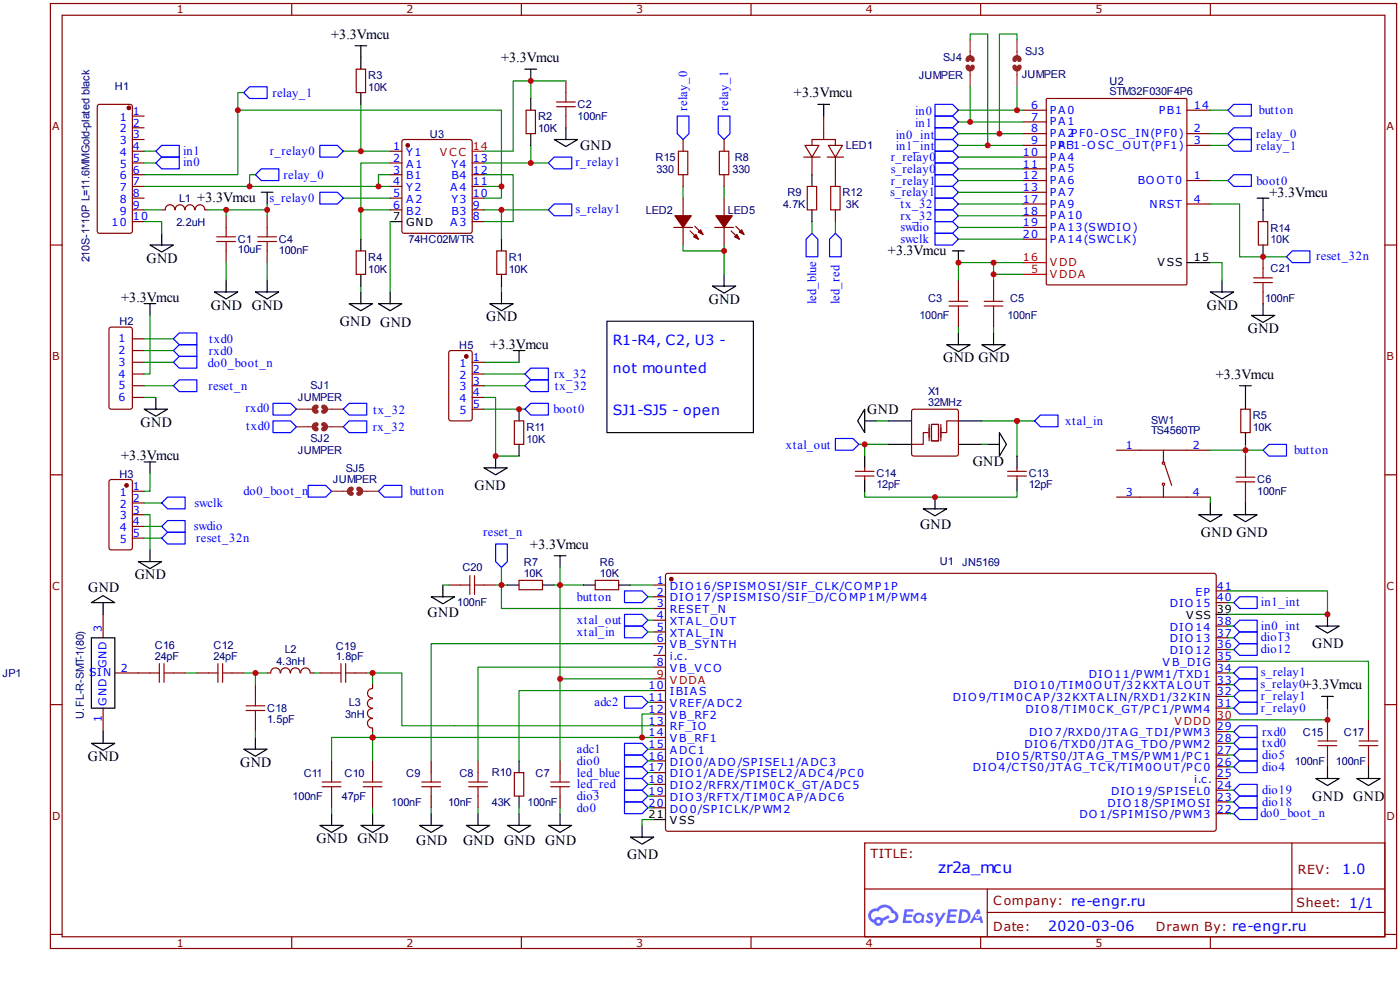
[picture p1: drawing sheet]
<svg xmlns="http://www.w3.org/2000/svg" width="297mm" height="210mm" viewBox="0 0 297 210" stroke-linecap="round" stroke-linejoin="round" font-family="sans-serif">
<g fill="none" stroke="#800" stroke-width=".25">
<path d="M10.7 .7h285.6v200.4h-285.6zM13.2 3.2h280.6v195.4h-280.6zM61.9 .7v2.5M110.6 .7v2.5M159.3 .7v2.5M208.1 .7v2.5M256.8 .7v2.5M10.7 52h2.5M293.8 52h2.5M10.7 100.7h2.5M293.8 100.7h2.5M10.7 149.4h2.5"/>
<path d="M293.8 149.4h2.5M183.4 178.7h110.4v19.9h-110.4zM274.1 178.7v14.7M10.7 198.1h2.5M61.9 198.6v2.5M110.6 198.6v2.5M159.3 198.6v2.5M183.5 188.5h110.2M208.1 198.6v2.5M209.5 193.4h84.2M209.5 188.5v9.9M256.8 198.6v2.5"/>
<path d="M293.8 198.1h2.5"/>
</g>
<g fill="#58f">
<path d="M196.8 193.6l.5-.1 .4 .1 .3 .2-.2 .4a.33 .33 0 0 0-.3-.2 .33 .33 0 0 0-.3 .1v.1a.84 .84 0 0 1 .7 .6 .84 .84 0 0 1-.3 .9h-.7l-.6-.4 .4-.3 .5 .3 .2-.2v-.1a.86 .86 0 0 1-.6-1.4z"/>
<path d="M198.3 193.5h.6l.4 1.3 .8-1.3h.6l-1.8 3h-.6l.7-1.1z"/>
<path d="M191.9 192.8h1.7l.2 .1-.1 .3-1.3 .1-.1 .6h1.1l.2 .2-.3 .3h-1.1l-.1 .8h1.2l.2 .2-.2 .3h-1.8z"/>
<path d="M201.2 192.8h1.6l.2 .1v.3l-1.3 .1-.1 .6h1.1l.2 .2-.3 .3h-1.1l-.1 .8h1.2l.1 .2-.1 .3h-1.9z"/>
<path d="M207.3 192.8h.5l.2 .8-.4 .3a.49 .49 0 0 0-.7 .2 .49 .49 0 0 0 .3 .7 .49 .49 0 0 0 .6-.5l.4-.2 .4 1.6h-.6l-.1-.6h-1.3l-.3 .6h-.6z"/>
<path d="M203.6 192.8l-.4 2.9h1a1.49 1.49 0 0 0 1.7-1.5 1.49 1.49 0 0 0-1.8-1.4zM204.2 193.3a1.01 1.01 0 0 1 1.1 1.1 1.01 1.01 0 0 1-1.4 .8z"/>
<path d="M194 193.9a1.08 1.08 0 0 0 0 1.5 1.08 1.08 0 0 0 1.5 .1l.4 .2 .2-1.6-.4-.2a1.05 1.05 0 0 0-1.7 0zM194.2 194.6a.66 .66 0 0 1 1.3 0 .66 .66 0 0 1-1.3 0z"/>
<path d="M184.6 193a1.54 1.54 0 0 0 .8 2.7 1.01 1.01 0 0 0 1.2 .6 1.01 1.01 0 0 0 .8-1l1.4-.8-.3-.5-1.4 .7a1.03 1.03 0 0 0-1.7 .3 .98 .98 0 0 1-.5-1.4 .98 .98 0 0 1 1.4-.3 1.49 1.49 0 0 1 1.6-.9 1.49 1.49 0 0 1 1.3 1.2 .8 .8 0 0 1 .8 1 .8 .8 0 0 1-1.2 .5 .31 .31 0 0 0-.4 .2 .31 .31 0 0 0 .3 .4 1.4 1.4 0 0 0 1.8-.9 1.4 1.4 0 0 0-.9-1.8 2.21 2.21 0 0 0-3.7-.4l-.7 .1zM186 195.4a.38 .38 0 0 1 .7 0 .38 .38 0 0 1-.7 0z"/>
<circle cx="207.3" cy="194.2" r=".19"/>
</g>
<g fill="none" stroke="#800" stroke-width=".25">
<path d="M217 38.3h5M217 23.4h5M217 25.9h5M217 28.3h5M217 30.8h5M217 33.3h5M217 35.8h5M222 21h29.7v39.3h-29.7zM251.8 38.3h5M251.8 23.4h5M251.8 28.3h5M251.8 30.8h5"/>
<path d="M217 43.3h5M217 40.8h5M217 45.7h5M217 48.2h5M217 50.7h5M251.8 43.3h5M141.3 121.7l.4-.2 116 .1 .3 .4v53.9l-.5 .3h-116l-.3-.5v-53.7z"/>
</g>
<path d="M217 55.7h5M217 58.2h5" fill="none" stroke="#f00" stroke-width=".25"/>
<path d="M251.8 55.7h5" fill="none" stroke="#000" stroke-width=".25"/>
<circle cx="142.4" cy="122.8" r=".37" fill="#800"/>
<g fill="none" stroke="#800" stroke-width=".25">
<path d="M20.8 22.3l.3-.2h6.5l.3 .1 .2 .3v26.5l-.1 .2-.3 .3h-6.6l-.2-.1-.3-.3v-26.5zM138.7 124h2.5M138.7 126.5h2.5M138.7 129h2.5M138.7 131.5h2.5M138.7 134h2.5M138.7 136.5h2.5M138.7 138.9h2.5M258 137.7h2.5M258 135.2h2.5M258 132.7h2.5M258 127.8h2.5"/>
<path d="M258 125.3h2.5M138.7 141.4h2.5M138.7 146.4h2.5M138.7 148.9h2.5M138.7 151.4h2.5M138.7 153.9h2.5M138.7 156.3h2.5M138.7 158.8h2.5M258 157.6h2.5M258 155.1h2.5M258 150.1h2.5M258 147.6h2.5"/>
<path d="M258 145.2h2.5M258 142.7h2.5M258 140.2h2.5M138.7 161.3h2.5M138.7 163.8h2.5M138.7 166.3h2.5M138.7 168.8h2.5M138.7 171.3h2.5M258 172.5h2.5M258 170h2.5M258 167.5h2.5M258 165h2.5"/>
<path d="M258 162.6h2.5M258 160.1h2.5"/>
<circle cx="142.4" cy="122.8" r=".37"/>
</g>
<path d="M138.7 143.9h2.5M258 152.6h2.5" fill="none" stroke="#f00" stroke-width=".25"/>
<path d="M258 130.2h2.5M138.7 173.7h2.5" fill="none" stroke="#000" stroke-width=".25"/>
<circle cx="27.3" cy="22.9" r=".37" fill="#800"/>
<g fill="none" stroke="#800" stroke-width=".25">
<path d="M28.1 24.6h2.5M28.1 27.1h2.5M28.1 29.6h2.5M28.1 32.1h2.5M28.1 34.6h2.5M28.1 37h2.5M28.1 39.5h2.5M85.4 29.7l.4-.1h13.9l.4 .2 .1 19.2-.2 .4-14.2 .1-.5-.3v-19.1zM28.1 42h2.5M28.1 44.5h2.5M28.1 47h2.5M37.1 44.5a.99 .99 0 0 0-1-1.1 .99 .99 0 0 0-1 1.1h-.8"/>
<path d="M37.2 44.5a.99 .99 0 0 1 1-1.1 .99 .99 0 0 1 1 1.1M39.3 44.5a.99 .99 0 0 1 1-1.1 .99 .99 0 0 1 1 1.1M41.4 44.5a.99 .99 0 0 1 1-1.1 .99 .99 0 0 1 1 1.1M43.5 44.5h.7M48 45.7v2.5M48 53.2v2.5M56.7 45.7v2.5M56.7 53.2v2.5"/>
<circle cx="27.3" cy="22.9" r=".37"/>
</g>
<path d="M31.8 52h5l-2.5 1.4zM34.3 49.5v2.5M48 59.4v2.5M55.4 40.8h2.5M56.7 40.8v2.5M56.7 59.4v2.5M45.5 61.9h5l-2.5 1.5zM54.2 61.9h5l-2.5 1.5z" fill="none" stroke="#000" stroke-width=".25"/>
<path d="M30.6 47h3.7v2.5M30.6 44.5h3.7M44.2 44.5h3.8v1.2M48 44.5h8.7v1.2M48 55.7v3.7M56.7 55.7v3.7" fill="none" stroke="#080" stroke-width=".25"/>
<path d="M46 51.2h4M46 50.2h4M48 48.2v2M48 51.2v2M54.7 51.2h4M54.7 50.2h4M56.7 48.2v2M56.7 51.2v2" fill="none" stroke="#a00000" stroke-width=".25"/>
<circle cx="86.5" cy="30.8" r=".37" fill="#800"/>
<g fill="none" stroke="#800" stroke-width=".25">
<path d="M120.1 17.2v2.4M82.8 32.1h2.5M82.8 34.6h2.5M82.8 37h2.5M82.8 39.5h2.5M100.2 34.6h2.5M100.2 37h2.5M100.2 39.5h2.5M120.1 24.6v2.5M170.5 33.3h3.5M170.8 30.8h2.9l-1.4 2.5zM172.3 30.8v-1.2h4.9v1.2"/>
<path d="M172.3 33.3v3.7M174.7 24.6v5M175.5 33.3h3.5M175.7 30.8h3l-1.5 2.5zM177.2 33.3v3.7M82.8 42h2.5M82.8 44.5h2.5M100.2 42h2.5M100.2 44.5h2.5M100.2 47h2.5M203.3 59.4v2.5M210.8 59.4v2.5"/>
<path d="M203.3 66.9v2.5M210.8 66.9v2.5M181.5 99.9h3.9M183.4 99.2v.7M213.8 99.9h3.9M215.8 99.2v.7M236.9 95.5h19.9M246.8 95.5v2.4M247.1 98.4l1.5 4.5M264.2 96.7v2.5M181.5 100.9h3.9M183.4 100.9v.8"/>
<path d="M213.8 100.9h3.9M215.8 100.9v.8M236.9 105.4h19.9M246.8 102.9v2.5M264.2 104.2v2.4M21.9 130.2v5M21.9 150.1v5M24.4 142.7h4.9M54.2 145.2v2.4M54.2 152.6v2.5M67.9 142.7h2.4M75.3 142.7h2.5"/>
<path d="M281.6 152.6v2.5M290.3 152.6v2.5M70.3 161.3v2.5M70.3 168.8v2.5M79 161.3v2.5M79 168.8v2.5M91.5 161.3v2.5M91.5 168.8v2.5M118.8 161.3v2.5M118.8 168.8v2.5M281.6 160.1v2.5M290.3 160.1v2.5"/>
<circle cx="86.5" cy="30.8" r=".37"/>
<circle cx="246.8" cy="98.2" r=".25"/>
<circle cx="246.8" cy="102.7" r=".25"/>
</g>
<g fill="none" stroke="#000" stroke-width=".25">
<path d="M75.3 9.7h2.5M76.6 9.7v2.5M111.4 14.7h2.4M112.6 14.7v2.5M117.6 29.6h4.9l-2.4 1.5zM120.1 27.1v2.5M82.8 47h2.5M202.1 53.2h2.5M203.3 53.2v2.5M259.3 59.4v2.5M74.1 64.4h4.9l-2.4 1.5zM76.6 61.9v2.5"/>
<path d="M80.3 64.4h5l-2.5 1.5zM82.8 61.9v2.5M103.9 64.4h5l-2.5 1.5zM106.4 61.9v2.5M200.8 73.1h5l-2.5 1.5zM203.3 70.6v2.5M208.3 73.1h5l-2.5 1.5zM210.8 70.6v2.5M256.8 61.9h4.9l-2.4 1.5zM183.4 96.7v2.5M215.8 96.7v2.5M263 81.8h2.5"/>
<path d="M264.2 81.8v2.5M117.6 117.8h2.5M118.8 117.8v2.5M183.4 101.7v2.5M195.9 107.9h4.9l-2.4 1.5zM198.4 105.4v2.5M215.8 101.7v2.5M254.3 109.1h5l-2.5 1.5zM256.8 106.6v2.5M261.7 109.1h5l-2.5 1.5zM264.2 106.6v2.5M19.4 135.2h5v14.9h-5z"/>
<path d="M19.4 127.8l2.5-1.5 2.5 1.5zM21.9 127.8v2.4M279.1 132.7h5l-2.5 1.5zM281.6 130.2v2.5M19.4 157.6h5l-2.5 1.5zM21.9 155.1v2.5M51.7 158.8h5l-2.5 1.5zM54.2 156.3v2.5M280.4 147.6h2.5M281.6 147.6v2.5M67.9 175h4.9l-2.5 1.5zM70.3 172.5v2.5"/>
<path d="M76.6 175h4.9l-2.5 1.5zM79 172.5v2.5M89 175h5l-2.5 1.5zM91.5 172.5v2.5M98.9 175h5l-2.5 1.5zM101.4 172.5v2.5M107.6 175h5l-2.5 1.5zM110.1 172.5v2.5M116.3 175h5l-2.5 1.5zM118.8 172.5v2.5M133.7 177.5h5l-2.5 1.5zM136.2 175v2.5"/>
<path d="M279.1 165h5l-2.5 1.5zM281.6 162.6v2.4M287.8 165h5l-2.5 1.5zM290.3 162.6v2.4"/>
</g>
<path d="M100.2 32.1h2.5" fill="none" stroke="#f00" stroke-width=".25"/>
<g fill="none" stroke="#080" stroke-width=".25">
<path d="M51.7 19.6h-1.2v3.8M112.6 17.2v3.7M120.1 17.2h-11.2v14.9h-6.2M205.8 8.5v-1.3h3.7v23.6M205.8 18.4v7.5M215.8 8.5v-1.3h-3.8v21.1M215.8 18.4v5M30.6 37h19.9v-13.6h55.9v16.1M30.6 32.1h2.5M30.6 39.5h49.7M30.6 34.6h2.5M54.2 37h-1.3v2.5"/>
<path d="M72.8 32.1h10M76.6 22.1v10M82.8 34.6h-6.2v9.9h6.2M82.8 37h-2.5v2.5h2.5M102.7 37h6.2v10h-6.2M102.7 39.5h3.7v2.5h-3.7M102.7 34.6h13.6M112.6 30.8v3.8M203.3 23.4h13.7M203.3 25.9h13.7M203.3 28.3h13.7M203.3 30.8h13.7"/>
<path d="M203.3 33.3h13.7M203.3 35.8h13.7M203.3 38.3h13.7M256.8 28.3h3.7M256.8 30.8h3.7M56.7 43.3v1.2M72.8 42h10M76.6 44.5v6.2M82.8 47v14.9M102.7 44.5h13.6M106.4 44.5v6.2M203.3 40.8h13.7"/>
<path d="M210.8 55.7v2.5M217 58.2h-6.2v1.2M217 55.7h-13.7v3.7M256.8 55.7h2.5v3.7M76.6 60.7v1.2M106.4 60.7v1.2M203.3 69.4v1.2M210.8 69.4v1.2M182.2 94.2h1.2M188.4 94.2h-5v2.5M219.5 89.2h-3.7v7.5M256.8 95.5h7.4v1.2"/>
<path d="M264.2 94.2v1.3h3.8M183.4 104.2v1.2h32.4v-1.2M256.8 105.4v1.2M117.6 124h6.2M133.7 124h5M137.5 126.5h1.2M137.5 131.5h1.2M137.5 134h1.2M138.7 136.5h-47.2v24.8M260.5 125.3h21.1v4.9h-21.1M260.5 127.8h1.2M260.5 132.7h1.2"/>
<path d="M260.5 135.2h1.2M260.5 137.7h1.2M51.7 142.7h2.5v2.5M54.2 155.1v1.2M66.6 142.7h1.3M77.8 142.7h1.2v2.5M79 142.7h6.3v11.2h53.4M79 155.1v1.2h57.2M137.5 158.8h1.2M137.5 148.9h1.2M138.7 146.4h-28.6v14.9M138.7 143.9h-19.9v17.4"/>
<path d="M138.7 151.4h-2.5v4.9h2.5M138.7 141.4h-37.3v19.9M260.5 140.2h29.8v12.4M260.5 150.1h1.2M260.5 145.2h1.2M260.5 147.6h1.2M260.5 142.7h1.2M260.5 155.1h1.2M260.5 157.6h1.2M281.6 150.1v2.5h-21.1M70.3 161.3v-5h8.7v5M70.3 171.3v1.2"/>
<path d="M79 171.3v1.2M91.5 171.3v1.2M101.4 171.3v1.2M118.8 171.3v1.2M137.5 171.3h1.2M137.5 168.8h1.2M137.5 166.3h1.2M137.5 163.8h1.2M137.5 161.3h1.2M138.7 173.7h-2.5v1.3M260.5 160.1h1.2M260.5 162.6h1.2"/>
<path d="M260.5 167.5h1.2M260.5 170h1.2M260.5 172.5h1.2"/>
</g>
<g fill="none" stroke="#00f" stroke-width=".25">
<path d="M51.7 19.6l1.2-1.2h3.8v2.5h-3.8zM33.1 34.6l1.2-1.3h3.7v2.5h-3.7zM33.1 32.1l1.2-1.3h3.7v2.5h-3.7zM54.2 37l1.2-1.2h3.8v2.5h-3.8zM67.9 30.8h3.7l1.2 1.3-1.2 1.2h-3.7zM116.3 34.6l1.3-1.3h3.7v2.5h-3.7zM198.4 22.1h3.7l1.2 1.3-1.2 1.2h-3.7zM198.4 24.6h3.7l1.2 1.3-1.2 1.2h-3.7zM198.4 29.6h3.7l1.2 1.2-1.2 1.3h-3.7zM198.4 27.1h3.7l1.2 1.2-1.2 1.3h-3.7zM198.4 32.1h3.7l1.2 1.2-1.2 1.3h-3.7zM198.4 34.6h3.7l1.2 1.2-1.2 1.2h-3.7z"/>
<path d="M198.4 37h3.7l1.2 1.3-1.2 1.2h-3.7zM198.4 39.5h3.7l1.2 1.3-1.2 1.2h-3.7zM260.5 30.8l1.2-1.2h3.8v2.5h-3.8zM260.5 28.3l1.2-1.2h3.8v2.5h-3.8zM67.9 40.8h3.7l1.2 1.2-1.2 1.3h-3.7zM116.3 44.5l1.3-1.2h3.7v2.4h-3.7zM177.2 93h3.8l1.2 1.2-1.2 1.3h-3.8zM219.5 89.2l1.2-1.2h3.8v2.5h-3.8zM268 95.5l1.2-1.3h3.7v2.5h-3.7zM105.1 115.3h2.5v3.8l-1.2 1.2-1.3-1.2zM132.5 125.3h3.7l1.3 1.2-1.3 1.3h-3.7zM132.5 130.2h3.7l1.3 1.3-1.3 1.2h-3.7z"/>
<path d="M132.5 132.7h3.7l1.3 1.3-1.3 1.2h-3.7zM261.7 127.8l1.3-1.3h3.7v2.5h-3.7zM261.7 132.7l1.3-1.2h3.7v2.5h-3.7zM261.7 137.7l1.3-1.2h3.7v2.4h-3.7zM261.7 135.2l1.3-1.2h3.7v2.5h-3.7zM132.5 157.6h3.7l1.3 1.2-1.3 1.3h-3.7zM132.5 147.6h3.7l1.3 1.3-1.3 1.2h-3.7zM261.7 150.1l1.3-1.2h3.7v2.5h-3.7zM261.7 145.2l1.3-1.3h3.7v2.5h-3.7zM261.7 142.7l1.3-1.3h3.7v2.5h-3.7zM261.7 157.6l1.3-1.3h3.7v2.5h-3.7zM261.7 155.1l1.3-1.2h3.7v2.4h-3.7z"/>
<path d="M263 146.4h3.7v2.5h-3.7l-1.3-1.3zM132.5 165h3.7l1.3 1.3-1.3 1.2h-3.7zM132.5 162.6h3.7l1.3 1.2-1.3 1.2h-3.7zM132.5 160.1h3.7l1.3 1.2-1.3 1.3h-3.7zM132.5 167.5h3.7l1.3 1.3-1.3 1.2h-3.7zM132.5 170h3.7l1.3 1.3-1.3 1.2h-3.7zM261.7 172.5l1.3-1.2h3.7v2.4h-3.7zM261.7 170l1.3-1.2h3.7v2.5h-3.7zM261.7 167.5l1.3-1.2h3.7v2.5h-3.7zM261.7 162.6l1.3-1.3h3.7v2.5h-3.7zM261.7 160.1l1.3-1.3h3.7v2.5h-3.7z"/>
</g>
<g fill="none" stroke="#a00000" stroke-width=".25">
<path d="M120.1 19.6v2M118.1 22.6h3.9M118.1 21.6h3.9M120.1 22.6v2M201.3 64.9h4M201.3 63.9h4M203.3 61.9v2M203.3 64.9v2M208.8 64.9h4M208.8 63.9h4M210.8 61.9v2M210.8 64.9v2"/>
<path d="M264.2 99.2v2M262.2 102.2h4M262.2 101.2h4M264.2 102.2v2M52.2 149.6h4M52.2 150.6h4M54.2 147.6v2M54.2 150.6v2M70.3 142.7h2M72.3 140.7v4M73.3 142.7h2M73.3 140.7v4"/>
<path d="M279.6 158.1h4M279.6 157.1h4M281.6 155.1v2M281.6 158.1v2M288.3 158.1h4M288.3 157.1h4M290.3 155.1v2M290.3 158.1v2M68.4 166.8h3.9M68.4 165.8h3.9M70.3 163.8v2M70.3 166.8v2"/>
<path d="M77.1 166.8h3.9M77.1 165.8h3.9M79 163.8v2M79 166.8v2M89.5 166.8h4M89.5 165.8h4M91.5 163.8v2M91.5 166.8v2M116.8 166.8h4M116.8 165.8h4M118.8 163.8v2M118.8 166.8v2"/>
</g>
<path d="M205.3 12.7a.5 .5 0 0 1 .5-.5 .5 .5 0 0 1 .5 .5M205.3 14.2a.5 .5 0 0 0 .5 .5 .5 .5 0 0 0 .5-.5M215.3 12.7a.5 .5 0 0 1 .5-.5 .5 .5 0 0 1 .5 .5M215.3 14.2a.5 .5 0 0 0 .5 .5 .5 .5 0 0 0 .5-.5" fill="none" stroke="#8d2323" stroke-width=".99"/>
<path d="M205.8 8.5v3.4M205.8 14.9v3.5M215.8 8.5v3.4M215.8 14.9v3.5" fill="none" stroke="#8d2323" stroke-width=".25"/>
<path d="M147.2 50.2l.4-.5 .5 1z" fill="#800"/>
<path d="M147.2 50.2l.4-.5 .5 1z" fill="none" stroke="#800" stroke-width=".25"/>
<path d="M148.1 49.2l.5-.5 .5 1z" fill="#800"/>
<path d="M142.9 48.2h4M144.9 42v3.7M144.9 48.2v3.8M146.4 49l1.7 1.7M147.4 48l1.7 1.7M148.1 49.2l.5-.5 .5 1z" fill="none" stroke="#800" stroke-width=".25"/>
<path d="M143.2 45.7h3.5l-1.8 2.5z" fill="#800"/>
<path d="M143.2 45.7h3.5l-1.8 2.5z" fill="none" stroke="#800" stroke-width=".25"/>
<path d="M155.9 50.2l.4-.5 .5 1z" fill="#800"/>
<path d="M155.9 50.2l.4-.5 .5 1z" fill="none" stroke="#800" stroke-width=".25"/>
<path d="M156.8 49.2l.5-.5 .5 1z" fill="#800"/>
<path d="M151.6 48.2h4M153.6 42v3.7M153.6 48.2v3.8M155.1 49l1.7 1.7M156.1 48l1.7 1.7M156.8 49.2l.5-.5 .5 1z" fill="none" stroke="#800" stroke-width=".25"/>
<path d="M151.9 45.7h3.5l-1.8 2.5z" fill="#800"/>
<g fill="none" stroke="#800" stroke-width=".25">
<path d="M151.9 45.7h3.5l-1.8 2.5zM268 54.4v2.5M23.3 69.5l.3-.1h4h.3l.2 .4v16.5l-.1 .2-.3 .2-4.1 .1-.3-.1-.2-.3v-16.6zM28.1 71.8h2.5M28.1 74.3h2.5M28.1 76.8h2.5M28.1 79.3h2.5M268 61.9v2.5M28.1 81.8h2.5M28.1 84.3h2.5M28.1 114.1h2.5M28.1 111.6h2.5"/>
<path d="M28.1 109.1h2.5M28.1 106.6h2.5M28.1 104.2h2.5M95.2 124h2.5M102.7 124h2.4"/>
</g>
<g fill="none" stroke="#000" stroke-width=".25">
<path d="M173.5 22.1h2.5M174.7 22.1v2.5M153.6 58.2v2.5M266.7 42h2.5M268 42v2.5M30.6 64.4h2.5M31.8 64.4v2.5M151.1 60.7h5l-2.5 1.4zM265.5 66.9h4.9l-2.4 1.5zM268 64.4v2.5M30.6 86.8h4.9l-2.4 1.4zM33.1 84.3v2.5"/>
<path d="M91.5 126.5h4.9l-2.4 1.5zM94 124v2.5"/>
</g>
<g fill="none" stroke="#080" stroke-width=".25">
<path d="M144.9 39.5v2.5M153.6 39.5v2.5M144.9 52v1.2h8.7v5M153.6 52v1.2M172.3 47v2.5M177.2 47v2.5M203.3 43.3h13.7M203.3 45.7h13.7M203.3 48.2h13.7M203.3 50.7h13.7M256.8 43.3h6.2v11.1h9.9M30.6 76.8h6.2"/>
<path d="M31.8 66.9v12.4h-1.2M30.6 81.8h6.2M30.6 84.3h2.5M94 124h1.2M105.1 124h2.5M106.4 120.3v8.7h32.3"/>
</g>
<g fill="none" stroke="#00f" stroke-width=".25">
<path d="M143.7 24.6h2.5v3.7l-1.3 1.3-1.2-1.3zM152.4 24.6h2.5v3.7l-1.3 1.3-1.2-1.3zM172.3 49.5l1.2 1.2v3.7h-2.5v-3.7zM177.2 49.5l1.3 1.2v3.7h-2.5v-3.7zM198.4 42h3.7l1.2 1.3-1.2 1.2h-3.7zM198.4 44.5h3.7l1.2 1.2-1.2 1.3h-3.7zM198.4 47h3.7l1.2 1.2-1.2 1.3h-3.7zM198.4 49.5h3.7l1.2 1.2-1.2 1.3h-3.7zM272.9 54.4l1.3-1.2h3.7v2.5h-3.7zM36.8 74.3l1.2-1.2h3.8v2.5h-3.8zM36.8 71.8l1.2-1.2h3.8v2.5h-3.8zM36.8 76.8l1.2-1.2h3.8v2.5h-3.8z"/>
<path d="M111.4 79.3l1.2-1.2h3.7v2.4h-3.7zM36.8 81.8l1.2-1.3h3.8v2.5h-3.8zM111.4 81.8l1.2-1.3h3.7v2.5h-3.7zM34.3 111.6l1.2-1.2h3.8v2.4h-3.8zM34.3 114.1l1.2-1.3h3.8v2.5h-3.8zM35.5 105.4h3.8v2.5h-3.8l-1.2-1.3z"/>
</g>
<path d="M266 58.9h3.9M266 59.9h3.9M268 56.9v2M268 59.9v2M97.7 124h2M99.7 122v4M100.7 122v4M100.7 124h2" fill="none" stroke="#a00000" stroke-width=".25"/>
<circle cx="26.8" cy="102.9" r=".37" fill="#800"/>
<g fill="none" stroke="#800" stroke-width=".25">
<path d="M100.2 79.3h2.5M100.2 76.8h2.5M100.2 86.8h2.5M100.2 84.3h2.5M100.2 81.8h2.5M23.3 101.8l.3-.1h4h.3l.2 .4v14l-.1 .3-.3 .2h-4.1l-.3-.1-.2-.3v-14z"/>
<circle cx="26.8" cy="102.9" r=".37"/>
</g>
<path d="M108.9 74.3h2.5M110.1 74.3v2.5M30.6 97.9h2.5M31.8 97.9v2.5M102.7 99.2h4.9l-2.5 1.5zM105.1 96.7v2.5" fill="none" stroke="#000" stroke-width=".25"/>
<path d="M256.8 38.3h3.7M102.7 76.8h7.4M102.7 79.3h8.7M102.7 84.3h2.4v12.4h5M102.7 81.8h8.7M30.6 106.6h3.7M30.6 111.6h3.7M30.6 114.1h3.7M31.8 100.4v3.8h-1.2" fill="none" stroke="#080" stroke-width=".25"/>
<path d="M260.5 38.3l1.2-1.3h3.8v2.5h-3.8z" fill="none" stroke="#00f" stroke-width=".25"/>
<circle cx="98.9" cy="75.6" r=".37" fill="#800"/>
<g fill="none" stroke="#800" stroke-width=".25">
<path d="M75.6 14.7h2v4.9h-2zM111.6 23.4h2v4.9h-2zM144.9 29.6v2.5M144.9 37v2.5M153.6 29.6v2.5M153.6 37v2.5M171.3 39.5h2v5h-2zM177.2 37v2.5M75.6 53.2h2v5h-2zM105.4 53.2h2v5h-2zM177.2 44.5v2.5M267 47h2v5h-2z"/>
<path d="M95.3 74.5l.4-.2h4l.3 .1 .2 .3v14l-.1 .3-.3 .2h-4.1h-.3l-.2-.4v-14zM109.1 89.2h2v5h-2zM193.5 86.9l.4-.1h8.9l.4 .1 .1 .3v9l-.1 .3-.4 .2h-8.9l-.4-.2-.1-.3v-9zM263.2 86.8h2v4.9h-2zM110.1 123h5v2h-5zM126.3 123h4.9v2h-4.9zM29.3 142.7h2.5M36.8 142.7h2.5M41.8 142.7h2.4M49.2 142.7h2.5M59.4 142.7a.99 .99 0 0 0-1-1.1 .99 .99 0 0 0-1 1.1h-.7M59.6 142.7a.99 .99 0 0 1 .9-1.1 .99 .99 0 0 1 1 1.1"/>
<path d="M61.7 142.7a.99 .99 0 0 1 1-1.1 .99 .99 0 0 1 .9 1.1M63.8 142.7a.99 .99 0 0 1 1-1.1 .99 .99 0 0 1 1 1.1M65.9 142.7h.7M79 150.2a.99 .99 0 0 0-1 1 .99 .99 0 0 0 1 1M79 148.1a.99 .99 0 0 0-1 1 .99 .99 0 0 0 1 1M79 152.4a.99 .99 0 0 0-1 .9 .99 .99 0 0 0 1 1v.8M79 146a.99 .99 0 0 0-1 1 .99 .99 0 0 0 1 1M79 145.2v.7M101.4 161.3v2.5M101.4 168.8v2.5M109.1 163.8h2v5h-2z"/>
<circle cx="98.9" cy="75.6" r=".37"/>
</g>
<path d="M256.8 23.4h3.7M30.6 71.8h6.2M30.6 74.3h6.2M102.7 86.8h8.7M185.9 89.2h2.5M208.3 89.2h7.5M208.3 94.2h1.2M30.6 109.1h1.2v7.5M118.8 120.3v23.6M39.3 142.7h2.5M54.2 142.7h2.5M110.1 171.3v1.2" fill="none" stroke="#080" stroke-width=".25"/>
<path d="M260.5 23.4l1.2-1.3h3.8v2.5h-3.8zM57.9 89.2h3.7l1.3 1.3-1.3 1.2h-3.7zM57.9 85.5h3.7l1.3 1.3-1.3 1.2h-3.7zM72.8 90.5l1.3-1.3h3.7v2.5h-3.7zM72.8 86.8l1.3-1.3h3.7v2.5h-3.7zM111.4 86.8l1.2-1.3h3.7v2.5h-3.7zM65.4 102.9h3.7l1.2 1.3-1.2 1.2h-3.7zM80.3 104.2l1.2-1.3h3.8v2.5h-3.8z" fill="none" stroke="#00f" stroke-width=".25"/>
<path d="M67.1 86.3a.5 .5 0 0 0-.5 .5 .5 .5 0 0 0 .5 .4M67.1 90a.5 .5 0 0 0-.5 .5 .5 .5 0 0 0 .5 .5M68.6 86.3a.5 .5 0 0 1 .5 .5 .5 .5 0 0 1-.5 .4M68.6 90a.5 .5 0 0 1 .5 .5 .5 .5 0 0 1-.5 .5M74.6 103.7a.5 .5 0 0 0-.5 .5 .5 .5 0 0 0 .5 .4M76.1 103.7a.5 .5 0 0 1 .5 .5 .5 .5 0 0 1-.5 .4" fill="none" stroke="#8d2323" stroke-width=".99"/>
<path d="M62.9 86.8h3.5M62.9 90.5h3.5M69.4 86.8h3.4M69.4 90.5h3.4M70.3 104.2h3.5M76.8 104.2h3.5" fill="none" stroke="#8d2323" stroke-width=".25"/>
<g fill="none" stroke="#000" stroke-width=".25">
<path d="M76.6 12.2v2.5M76.6 19.6v2.5M112.6 20.9v2.5M112.6 28.3v2.5M172.3 37v2.5M76.6 50.7v2.5M76.6 58.2v2.5M106.4 50.7v2.5M106.4 58.2v2.5M172.3 44.5v2.5M268 44.5v2.5M268 52v2.4"/>
<path d="M128.8 68.1h31v23.6h-31zM110.1 86.8v2.4M110.1 94.2v2.5M183.4 86.8v4.9l-1.4-2.5zM183.4 89.2h2.5M188.4 94.2h5M188.4 89.2h5M203.3 94.2h5M203.3 89.2h5M209.5 94.2h2.5M212 91.7l1.5 2.5-1.5 2.5zM264.2 84.3v2.5"/>
<path d="M264.2 91.7v2.5M29.3 119.1h5l-2.5 1.5zM31.8 116.6v2.5M107.6 124h2.5M115.1 124h2.5M123.8 124h2.5M131.2 124h2.5M110.1 161.3v2.5M110.1 168.8v2.5"/>
</g>
<g fill="none" stroke="#a00000" stroke-width=".25">
<path d="M143.9 32.1h2v4.9h-2zM152.6 32.1h2v4.9h-2zM176.2 39.5h2v5h-2zM31.8 142.7h2M33.8 140.7v4M34.8 142.7h2M34.8 140.7v4M44.2 142.7h2M46.2 140.7v4M47.2 140.7v4M47.2 142.7h2M99.4 165.8h4"/>
<path d="M99.4 166.8h4M101.4 163.8v2M101.4 166.8v2"/>
</g>
<path d="M196.9 91.7h-1v2.5h-2.5M197.1 90v3.5M197.6 90h1.5v3.5h-1.5zM199.6 90v3.5M203.3 89.2h-2.5v2.5h-1.2" fill="none" stroke="#801" stroke-width=".25"/>
<g fill="#c00">
<circle cx="80.3" cy="39.5" r=".62"/>
<circle cx="106.4" cy="39.5" r=".62"/>
<circle cx="112.6" cy="17.2" r=".62"/>
<circle cx="106.4" cy="44.5" r=".62"/>
<circle cx="76.6" cy="44.5" r=".62"/>
<circle cx="112.6" cy="34.6" r=".62"/>
<circle cx="76.6" cy="32.1" r=".62"/>
<circle cx="56.7" cy="44.5" r=".62"/>
<circle cx="48" cy="44.5" r=".62"/>
<circle cx="215.8" cy="23.4" r=".62"/>
<circle cx="205.8" cy="25.9" r=".62"/>
<circle cx="209.5" cy="30.8" r=".62"/>
<circle cx="212" cy="28.3" r=".62"/>
<circle cx="52.9" cy="39.5" r=".62"/>
<circle cx="50.5" cy="23.4" r=".62"/>
<circle cx="210.8" cy="58.2" r=".62"/>
<circle cx="210.8" cy="55.7" r=".62"/>
<circle cx="264.2" cy="95.5" r=".62"/>
<circle cx="136.2" cy="156.3" r=".62"/>
<circle cx="183.4" cy="94.2" r=".62"/>
<circle cx="215.8" cy="89.2" r=".62"/>
<circle cx="203.3" cy="55.7" r=".62"/>
<circle cx="79" cy="156.3" r=".62"/>
<circle cx="79" cy="142.7" r=".62"/>
<circle cx="281.6" cy="152.6" r=".62"/>
<circle cx="281.6" cy="130.2" r=".62"/>
<circle cx="106.4" cy="124" r=".62"/>
<circle cx="153.6" cy="53.2" r=".62"/>
<circle cx="105.1" cy="96.7" r=".62"/>
<circle cx="110.1" cy="86.8" r=".62"/>
<circle cx="118.8" cy="143.9" r=".62"/>
<circle cx="118.8" cy="124" r=".62"/>
<circle cx="268" cy="54.4" r=".62"/>
<circle cx="198.4" cy="105.4" r=".62"/>
<circle cx="54.2" cy="142.7" r=".62"/>
</g>
<text font-size="3.3" fill="#00f" x="199" y="185.1">zr2a_mcu</text>
<g font-size="3">
<text x="70.2" y="8.2">+3.3Vmcu</text>
<text x="106.3" y="13.2">+3.3Vmcu</text>
<text x="168.4" y="20.7">+3.3Vmcu</text>
<text x="123" y="31.8">GND</text>
<text x="269.3" y="41.7">+3.3Vmcu</text>
<text x="41.9" y="42.9">+3.3Vmcu</text>
<text x="31.1" y="55.7">GND</text>
<text x="188.4" y="54.1">+3.3Vmcu</text>
<text x="25.7" y="64.1">+3.3Vmcu</text>
<text x="44.7" y="65.6">GND GND</text>
<text x="150.4" y="64.4">GND</text>
<text x="256" y="65.6">GND</text>
<text x="72.1" y="69.1">GND GND</text>
<text x="103.2" y="68.1">GND</text>
<text x="264.7" y="70.6">GND</text>
<text x="104" y="74">+3.3Vmcu</text>
<text x="200.1" y="76.8">GND GND</text>
<text x="257.9" y="80.3">+3.3Vmcu</text>
<text x="184" y="87.7">GND</text>
<text x="29.8" y="90.5">GND</text>
<text x="25.7" y="97.6">+3.3Vmcu</text>
<text x="206.4" y="98.9">GND</text>
<text x="100.7" y="103.9">GND</text>
<text x="195.2" y="112.1">GND</text>
<text x="254.8" y="113.9">GND GND</text>
<text x="112.5" y="116.3">+3.3Vmcu</text>
<text x="18.7" y="125.4">GND</text>
<text x="28.6" y="122.8">GND</text>
<text x="90.7" y="130.9">GND</text>
<text x="278.4" y="137.4">GND</text>
<text x="18.6" y="161.3">GND</text>
<text x="51" y="162.6">GND</text>
<text x="278.4" y="169.7">GND GND</text>
<text x="67.1" y="178.7">GND GND</text>
<text x="88.3" y="179.2">GND</text>
<text x="98.2" y="179.2">GND GND GND</text>
<text x="133" y="182.1">GND</text>
</g>
<g font-size="3" fill="#00f">
<text x="130" y="73.1">R1-R4, C2, U3 -</text>
<text x="130" y="79">not mounted</text>
<text x="130" y="88">SJ1-SJ5 - open</text>
<text x="284.8" y="185.2">1.0</text>
<text x="222.4" y="197.5">2020-03-06</text>
</g>
<g font-size="2.6" fill="#00f">
<text x="57.8" y="20.5">relay_1</text>
<text x="145.8" y="23.5" transform="rotate(-90 145.8 23.5)">relay_0</text>
<text x="154.5" y="23.5" transform="rotate(-90 154.5 23.5)">relay_1</text>
<text x="190" y="29.4">in0_int</text>
<text x="194.1" y="24.4">in0</text>
<text x="194.1" y="26.9">in1</text>
<text x="266.5" y="29.2">relay_0</text>
<text x="267.1" y="24.2">button</text>
<text x="38.8" y="35.3">in0</text>
<text x="38.8" y="32.8">in1</text>
<text x="57.2" y="32.9">r_relay0</text>
<text x="122.1" y="35.3">r_relay1</text>
<text x="189" y="34.2">r_relay0</text>
<text x="190" y="31.9">in1_int</text>
<text x="266.5" y="31.7">relay_1</text>
<text x="60.2" y="37.9">relay_0</text>
<text x="188.9" y="41.6">s_relay1</text>
<text x="189" y="36.7">s_relay0</text>
<text x="189" y="39.2">r_relay1</text>
<text x="266.5" y="39.2">boot0</text>
<text x="57.2" y="42.9">s_relay0</text>
<text x="122.1" y="45.2">s_relay1</text>
<text x="191" y="44.1">tx_32</text>
<text x="191" y="46.5">rx_32</text>
<text x="191" y="49">swdio</text>
<text x="191" y="51.5">swclk</text>
<text x="279.2" y="55.2">reset_32n</text>
<text x="173.1" y="64.5" transform="rotate(-90 173.1 64.5)">led_blue</text>
<text x="178.1" y="64.5" transform="rotate(-90 178.1 64.5)">led_red</text>
<text x="44.1" y="77.7">do0_boot_n</text>
<text x="44.3" y="75.2">rxd0</text>
<text x="44.4" y="72.7">txd0</text>
<text x="44.2" y="82.7">reset_n</text>
<text x="117.6" y="80.2">rx_32</text>
<text x="117.7" y="82.7">tx_32</text>
<text x="52.1" y="87.3">rxd0</text>
<text x="79.2" y="87.7">tx_32</text>
<text x="117.4" y="87.6">boot0</text>
<text x="52.2" y="91.1">txd0</text>
<text x="79.1" y="91.4">rx_32</text>
<text x="166.7" y="95.1">xtal_out</text>
<text x="226" y="90.1">xtal_in</text>
<text x="274.5" y="96.3">button</text>
<text x="41.3" y="107.4">swclk</text>
<text x="51.7" y="105">do0_boot_n</text>
<text x="86.9" y="105">button</text>
<text x="41.1" y="112.4">swdio</text>
<text x="102.5" y="113.7">reset_n</text>
<text x="41.6" y="114.9">reset_32n</text>
<text x="122.4" y="127.4">button</text>
<text x="267.5" y="128.5">in1_int</text>
<text x="122.4" y="132.4">xtal_out</text>
<text x="122.4" y="134.9">xtal_in</text>
<text x="267.5" y="133.5">in0_int</text>
<text x="267.5" y="136">dio13</text>
<text x="267.5" y="143.4">s_relay1</text>
<text x="267.5" y="138.4">dio12</text>
<text x="126.1" y="149.8">adc2</text>
<text x="267.4" y="145.9">s_relay0+3.3Vmcu</text>
<text x="267.5" y="148.4">r_relay1</text>
<text x="267.5" y="150.9">r_relay0</text>
<text x="267.8" y="156">rxd0</text>
<text x="122.4" y="159.7">adc1</text>
<text x="267.8" y="161">dio5</text>
<text x="267.8" y="158.5">txd0</text>
<text x="122.4" y="167.2">led_red</text>
<text x="122.4" y="164.7">led_blue</text>
<text x="122.4" y="162.2">dio0</text>
<text x="267.8" y="163.4">dio4</text>
<text x="122.4" y="169.7">dio3</text>
<text x="122.4" y="172.1">do0</text>
<text x="267.4" y="173.3">do0_boot_n</text>
<text x="267.8" y="170.9">dio18</text>
<text x="267.8" y="168.4">dio19</text>
</g>
<g font-size="2.6" fill="#800">
<text x="184.7" y="182">TITLE:</text>
<text x="275.3" y="185.2">REV:</text>
<text x="210.7" y="192">Company: re-engr.ru</text>
<text x="210.7" y="197.4">Date:</text>
<text x="245.2" y="197.4">Drawn By: re-engr.ru</text>
<text x="275.1" y="192.4">Sheet: 1/1</text>
</g>
<g font-size="2.3" fill="#800">
<text x="37.5" y="2.9">1</text>
<text x="86.3" y="2.9">2</text>
<text x="135" y="2.9">3</text>
<text x="183.7" y="2.9">4</text>
<text x="232.4" y="2.9">5</text>
<text x="11.1" y="27.6">A</text>
<text x="294.2" y="27.6">A</text>
<text x="11.1" y="76.3">B</text>
<text x="294.2" y="76.3">B</text>
<text x="11.1" y="125">C</text>
<text x="294.2" y="125">C</text>
<text x="11.1" y="173.7">D</text>
<text x="294.2" y="173.7">D</text>
<text x="37.5" y="200.7">1</text>
<text x="86.3" y="200.7">2</text>
<text x="135" y="200.7">3</text>
<text x="183.7" y="200.7">4</text>
<text x="232.4" y="200.7">5</text>
</g>
<g font-size="2.3" fill="#000080">
<text x="217.5" y="11.7">SJ3</text>
<text x="78.1" y="16.8">R3</text>
<text x="194.9" y="16.7">JUMPER</text>
<text x="200.1" y="13">SJ4</text>
<text x="216.8" y="16.5">JUMPER</text>
<text x="235.4" y="18">U2</text>
<text x="24.4" y="19">H1</text>
<text x="78.1" y="19.3">10K</text>
<text x="122.5" y="22.9">C2</text>
<text x="235.4" y="20">STM32F030F4P6</text>
<text x="91.2" y="29.2">U3</text>
<text x="114.2" y="28">10K</text>
<text x="114.2" y="25.5">R2</text>
<text x="122.5" y="25.4">100nF</text>
<text x="139.1" y="34.1">R15</text>
<text x="155.9" y="34.1">R8</text>
<text x="179.5" y="31.6">LED1</text>
<text x="139.3" y="36.6">330</text>
<text x="155.4" y="36.6">330</text>
<text x="167.1" y="41.6">R9</text>
<text x="178.7" y="41.6">R12</text>
<text x="37.4" y="47.8">2.2uH</text>
<text x="38" y="42.8">L1</text>
<text x="137" y="45.3">LED2</text>
<text x="154.4" y="45.3">LED5</text>
<text x="166.1" y="44.1">4.7K</text>
<text x="179.5" y="44.1">3K</text>
<text x="50.5" y="53.7">10uF</text>
<text x="50.5" y="51.5">C1</text>
<text x="59.2" y="53.9">100nF</text>
<text x="59.2" y="51.5">C4</text>
<text x="86.7" y="51.6">74HC02M/TR</text>
<text x="269.5" y="51.6">10K</text>
<text x="269.5" y="49.1">R14</text>
<text x="19" y="55.6" transform="rotate(-90 19 55.6)">210S-1*10P L=11.6MMGold-plated black</text>
<text x="78.1" y="57.8">10K</text>
<text x="78.1" y="55.3">R4</text>
<text x="107.9" y="57.8">10K</text>
<text x="107.9" y="55.3">R1</text>
<text x="269.6" y="57.8">C21</text>
<text x="196.9" y="63.9">C3</text>
<text x="214.3" y="63.9">C5</text>
<text x="268.4" y="63.9">100nF</text>
<text x="25.3" y="68.9">H2</text>
<text x="195.1" y="67.7">100nF</text>
<text x="213.7" y="67.7">100nF</text>
<text x="97.4" y="73.9">H5</text>
<text x="65.9" y="82.6">SJ1</text>
<text x="196.9" y="83.8">X1</text>
<text x="63.2" y="85">JUMPER</text>
<text x="196.9" y="86">32MHz</text>
<text x="244.2" y="89.9">SW1</text>
<text x="265.8" y="88.9">R5</text>
<text x="65.9" y="93.7">SJ2</text>
<text x="111.7" y="93.8">10K</text>
<text x="111.7" y="91.3">R11</text>
<text x="244.2" y="92.1">TS4560TP</text>
<text x="265.8" y="91.3">10K</text>
<text x="25.3" y="101.3">H3</text>
<text x="63.2" y="96.2">JUMPER</text>
<text x="73.4" y="100">SJ5</text>
<text x="185.9" y="101.2">C14</text>
<text x="218.2" y="101.2">C13</text>
<text x="70.6" y="102.4">JUMPER</text>
<text x="185.9" y="103.5">12pF</text>
<text x="218.2" y="103.5">12pF</text>
<text x="266.7" y="104.9">100nF</text>
<text x="266.7" y="102.4">C6</text>
<text x="199.4" y="119.8">U1</text>
<text x="204.1" y="119.9">JN5169</text>
<text x="98.1" y="121.1">C20</text>
<text x="111.1" y="122.3">10K</text>
<text x="111.1" y="120.1">R7</text>
<text x="127.3" y="122.3">10K</text>
<text x="127.3" y="120.1">R6</text>
<text x="97" y="128.5">100nF</text>
<text x="32.9" y="137.7">C16</text>
<text x="45.3" y="137.7">C12</text>
<text x="71.3" y="137.7">C19</text>
<text x=".5" y="143.5">JP1</text>
<text x="32.9" y="139.9">24pF</text>
<text x="45.3" y="139.9">24pF</text>
<text x="58.6" y="141">4.3nH</text>
<text x="60.4" y="138.5">L2</text>
<text x="71.3" y="139.9">1.8pF</text>
<text x="74" y="149.7">L3</text>
<text x="17.8" y="152.4" transform="rotate(-90 17.8 152.4)">U.FL-R-SMT-1(80)</text>
<text x="56.7" y="153.2">1.5pF</text>
<text x="56.7" y="151">C18</text>
<text x="73.2" y="152.2">3nH</text>
<text x="276.4" y="155.9">C15</text>
<text x="285.1" y="155.9">C17</text>
<text x="64.4" y="164.7">C11</text>
<text x="73.1" y="164.7">C10</text>
<text x="86.2" y="164.7">C9</text>
<text x="97.5" y="164.6">C8</text>
<text x="104.3" y="164.6">R10</text>
<text x="113.6" y="164.6">C7</text>
<text x="274.7" y="162.1">100nF</text>
<text x="283.4" y="162.1">100nF</text>
<text x="62.1" y="169.6">100nF</text>
<text x="72.5" y="169.6">47pF</text>
<text x="83.1" y="170.9">100nF</text>
<text x="95.1" y="170.8">10nF</text>
<text x="104.4" y="170.8">43K</text>
<text x="111.9" y="170.8">100nF</text>
</g>
<g font-size="2.3" fill="#00f">
<text x="218.7" y="23.1">6</text>
<text x="253.3" y="23.1">14</text>
<text x="25.4" y="25.6">1</text>
<text x="25.4" y="28.1">2</text>
<text x="28.2" y="24.4">1</text>
<text x="28.2" y="26.8">2</text>
<text x="28.2" y="29.3">3</text>
<text x="218.7" y="25.6">7</text>
<text x="218.7" y="28.1">8</text>
<text x="222.7" y="24.1">PA 0</text>
<text x="222.7" y="26.6">PA 1</text>
<text x="222.7" y="29.1">PA 2PF0-O SC_IN(PF0)</text>
<text x="245.8" y="24.1">PB1</text>
<text x="253.3" y="28.1">2</text>
<text x="25.4" y="30.6">3</text>
<text x="25.4" y="33.1">4</text>
<text x="25.4" y="35.5">5</text>
<text x="28.2" y="31.8">4</text>
<text x="28.2" y="34.3">5</text>
<text x="83.4" y="31.8">1</text>
<text x="83.4" y="34.3">2</text>
<text x="86.2" y="33.1">Y1</text>
<text x="86.2" y="35.5">A 1</text>
<text x="95.8" y="35.5">Y4</text>
<text x="100.3" y="34.3">13</text>
<text x="217" y="33.1">10</text>
<text x="217" y="35.5">11</text>
<text x="218.7" y="30.6">9</text>
<text x="222.7" y="31.6">PAF1-O SC_O UT(PF1)</text>
<text x="222.7" y="34.1">PA 4</text>
<text x="224.5" y="31.6">P 3</text>
<text x="253.3" y="30.6">3</text>
<text x="25.4" y="38">6</text>
<text x="25.4" y="40.5">7</text>
<text x="28.2" y="36.8">6</text>
<text x="28.2" y="39.3">7</text>
<text x="28.2" y="41.8">8</text>
<text x="83.4" y="36.8">3</text>
<text x="83.4" y="39.3">4</text>
<text x="83.4" y="41.8">5</text>
<text x="86.2" y="38">B1</text>
<text x="86.2" y="40.5">Y2</text>
<text x="95.5" y="40.5">A 4</text>
<text x="95.8" y="38">B4</text>
<text x="100.3" y="41.8">10</text>
<text x="100.3" y="39.3">11</text>
<text x="100.3" y="36.8">12</text>
<text x="217" y="38">12</text>
<text x="217" y="40.5">13</text>
<text x="222.7" y="36.5">PA 5</text>
<text x="222.7" y="39">PA 6</text>
<text x="222.7" y="41.5">PA 7</text>
<text x="241.4" y="39">BO O T0</text>
<text x="253.3" y="38">1</text>
<text x="23.7" y="48">10</text>
<text x="25.4" y="43">8</text>
<text x="25.4" y="45.5">9</text>
<text x="28.2" y="44.2">9</text>
<text x="28.2" y="46.7">10</text>
<text x="83.4" y="44.2">6</text>
<text x="86.2" y="43">A 2</text>
<text x="86.2" y="45.5">B2</text>
<text x="95.5" y="48">A 3</text>
<text x="95.8" y="45.5">B3</text>
<text x="95.8" y="43">Y3</text>
<text x="100.3" y="46.7">8</text>
<text x="100.3" y="44.2">9</text>
<text x="217" y="43">17</text>
<text x="217" y="45.5">18</text>
<text x="217" y="48">19</text>
<text x="222.7" y="44">PA 9</text>
<text x="222.7" y="46.5">PA 10</text>
<text x="243.8" y="44">NRST</text>
<text x="253.3" y="43">4</text>
<text x="217" y="50.5">20</text>
<text x="222.7" y="49">PA 13(SWDIO )</text>
<text x="222.7" y="51.5">PA 14(SWCLK)</text>
<text x="25.1" y="72.6">1</text>
<text x="25.1" y="75.1">2</text>
<text x="25.1" y="77.6">3</text>
<text x="97.5" y="77.8">1</text>
<text x="100.3" y="76.6">1</text>
<text x="25.1" y="80">4</text>
<text x="25.1" y="82.5">5</text>
<text x="97.5" y="82.8">3</text>
<text x="97.5" y="80.3">2</text>
<text x="100.3" y="81.5">3</text>
<text x="100.3" y="79">2</text>
<text x="25.1" y="85">6</text>
<text x="97.5" y="87.7">5</text>
<text x="97.5" y="85.3">4</text>
<text x="100.3" y="86.5">5</text>
<text x="100.3" y="84">4</text>
<text x="238.9" y="95.2">1</text>
<text x="253" y="95.2">2</text>
<text x="25.4" y="107.6">2</text>
<text x="25.4" y="105.1">1</text>
<text x="28.2" y="106.4">2</text>
<text x="28.2" y="103.9">1</text>
<text x="238.9" y="105.1">3</text>
<text x="253" y="105.1">4</text>
<text x="25.4" y="112.6">4</text>
<text x="25.4" y="110.1">3</text>
<text x="28.2" y="113.8">5</text>
<text x="28.2" y="111.4">4</text>
<text x="28.2" y="108.9">3</text>
<text x="25.4" y="115.1">5</text>
<text x="139.3" y="123.8">1</text>
<text x="142.1" y="125">DIO 16/SPISMO SI/SIF_CLK/CO MP1P</text>
<text x="258.1" y="125">41</text>
<text x="139.3" y="126.3">2</text>
<text x="139.3" y="128.8">3</text>
<text x="139.3" y="131.2">4</text>
<text x="142.1" y="127.5">DIO 17/SPISMISO /SIF_D/CO MP1M/PWM4</text>
<text x="142.1" y="130">RESET_N</text>
<text x="248.1" y="128.8">DIO 15</text>
<text x="253.6" y="126.3">EP</text>
<text x="258.1" y="127.5">40</text>
<text x="21.6" y="134" transform="rotate(-90 21.6 134)">3</text>
<text x="139.3" y="133.7">5</text>
<text x="139.3" y="136.2">6</text>
<text x="142.1" y="132.5">XTA L_O UT</text>
<text x="142.1" y="135">XTA L_IN</text>
<text x="142.1" y="137.5">V B_SYNTH</text>
<text x="248.1" y="136.2">DIO 13</text>
<text x="248.1" y="133.7">DIO 14</text>
<text x="258.1" y="137.5">36</text>
<text x="258.1" y="135">37</text>
<text x="258.1" y="132.5">38</text>
<text x="18.9" y="143.4">SIN</text>
<text x="22.6" y="141.7" transform="rotate(-90 22.6 141.7)">GND</text>
<text x="25.6" y="142.4">2</text>
<text x="139.3" y="138.7">7</text>
<text x="139.3" y="141.2">8</text>
<text x="142.1" y="139.9">i.c.</text>
<text x="142.1" y="142.4">V B_V CO</text>
<text x="231" y="143.7">DIO 11/PWM1/TXD1</text>
<text x="246.7" y="141.2">V B_DIG</text>
<text x="248.1" y="138.7">DIO 12</text>
<text x="258.1" y="142.4">34</text>
<text x="258.1" y="139.9">35</text>
<text x="22.6" y="149.6" transform="rotate(-90 22.6 149.6)">GND</text>
<text x="137.6" y="146.2">10</text>
<text x="137.6" y="148.6">11</text>
<text x="142.1" y="147.4">IBIA S</text>
<text x="142.1" y="149.9">V REF/A DC2</text>
<text x="202.2" y="148.6">DIO 9/TIM0CA P/32KXTA LIN/RXD1/32KIN</text>
<text x="215.1" y="146.2">DIO 10/TIM0O UT/32KXTA LO UT</text>
<text x="258.1" y="149.9">31</text>
<text x="258.1" y="147.4">32</text>
<text x="258.1" y="144.9">33</text>
<text x="21.6" y="153.1" transform="rotate(-90 21.6 153.1)">1</text>
<text x="137.6" y="151.1">12</text>
<text x="137.6" y="153.6">13</text>
<text x="142.1" y="152.4">V B_RF2</text>
<text x="142.1" y="154.9">RF_IO</text>
<text x="217.6" y="151.1">DIO 8/TIM0CK_GT/PC1/PWM4</text>
<text x="258.1" y="154.9">29</text>
<text x="137.6" y="156.1">14</text>
<text x="137.6" y="158.6">15</text>
<text x="137.6" y="161.1">16</text>
<text x="142.1" y="157.3">V B_RF1</text>
<text x="142.1" y="159.8">A DC1</text>
<text x="211.4" y="161.1">DIO 5/RTS0/JTA G_TMS/PWM1/PC1</text>
<text x="217.3" y="158.6">DIO 6/TXD0/JTA G_TDO /PWM2</text>
<text x="218.3" y="156.1">DIO 7/RXD0/JTA G_TDI/PWM3</text>
<text x="258.1" y="159.8">27</text>
<text x="258.1" y="157.3">28</text>
<text x="137.6" y="163.6">17</text>
<text x="137.6" y="166">18</text>
<text x="142.1" y="162.3">DIO 0/A DO /SPISEL1/A DC3</text>
<text x="142.1" y="164.8">DIO 1/A DE/SPISEL2/A DC4/PC0</text>
<text x="142.1" y="167.3">DIO 2/RFRX/TIM0CK_GT/A DC5</text>
<text x="206.4" y="163.6">DIO 4/CTS0/JTA G_TCK/TIM0O UT/PC0</text>
<text x="253.4" y="166">i.c.</text>
<text x="258.1" y="167.3">24</text>
<text x="258.1" y="164.8">25</text>
<text x="258.1" y="162.3">26</text>
<text x="137.6" y="168.5">19</text>
<text x="137.6" y="171">20</text>
<text x="142.1" y="169.8">DIO 3/RFTX/TIM0CA P/A DC6</text>
<text x="142.1" y="172.3">DO 0/SPICLK/PWM2</text>
<text x="229" y="173.5">DO 1/SPIMISO /PWM3</text>
<text x="235" y="171">DIO 18/SPIMO SI</text>
<text x="235.7" y="168.5">DIO 19/SPISEL0</text>
<text x="258.1" y="172.3">22</text>
<text x="258.1" y="169.8">23</text>
</g>
<g font-size="2.3" fill="#f00">
<text x="93.3" y="33.1">V CC</text>
<text x="100.3" y="31.8">14</text>
<text x="217" y="55.4">16</text>
<text x="218.7" y="57.9">5</text>
<text x="222.7" y="56.4">V DD</text>
<text x="222.7" y="58.9">V DDA</text>
<text x="139.3" y="143.7">9</text>
<text x="142.1" y="144.9">V DDA</text>
<text x="249.1" y="153.6">V DDD</text>
<text x="258.1" y="152.4">30</text>
</g>
<g font-size="2.3">
<text x="83.4" y="46.7">7</text>
<text x="86.2" y="48">GND</text>
<text x="245.6" y="56.4">V SS</text>
<text x="253.3" y="55.4">15</text>
<text x="251.6" y="131.2">V SS</text>
<text x="258.1" y="130">39</text>
<text x="137.6" y="173.5">21</text>
<text x="142.1" y="174.7">V SS</text>
</g>
</svg>
